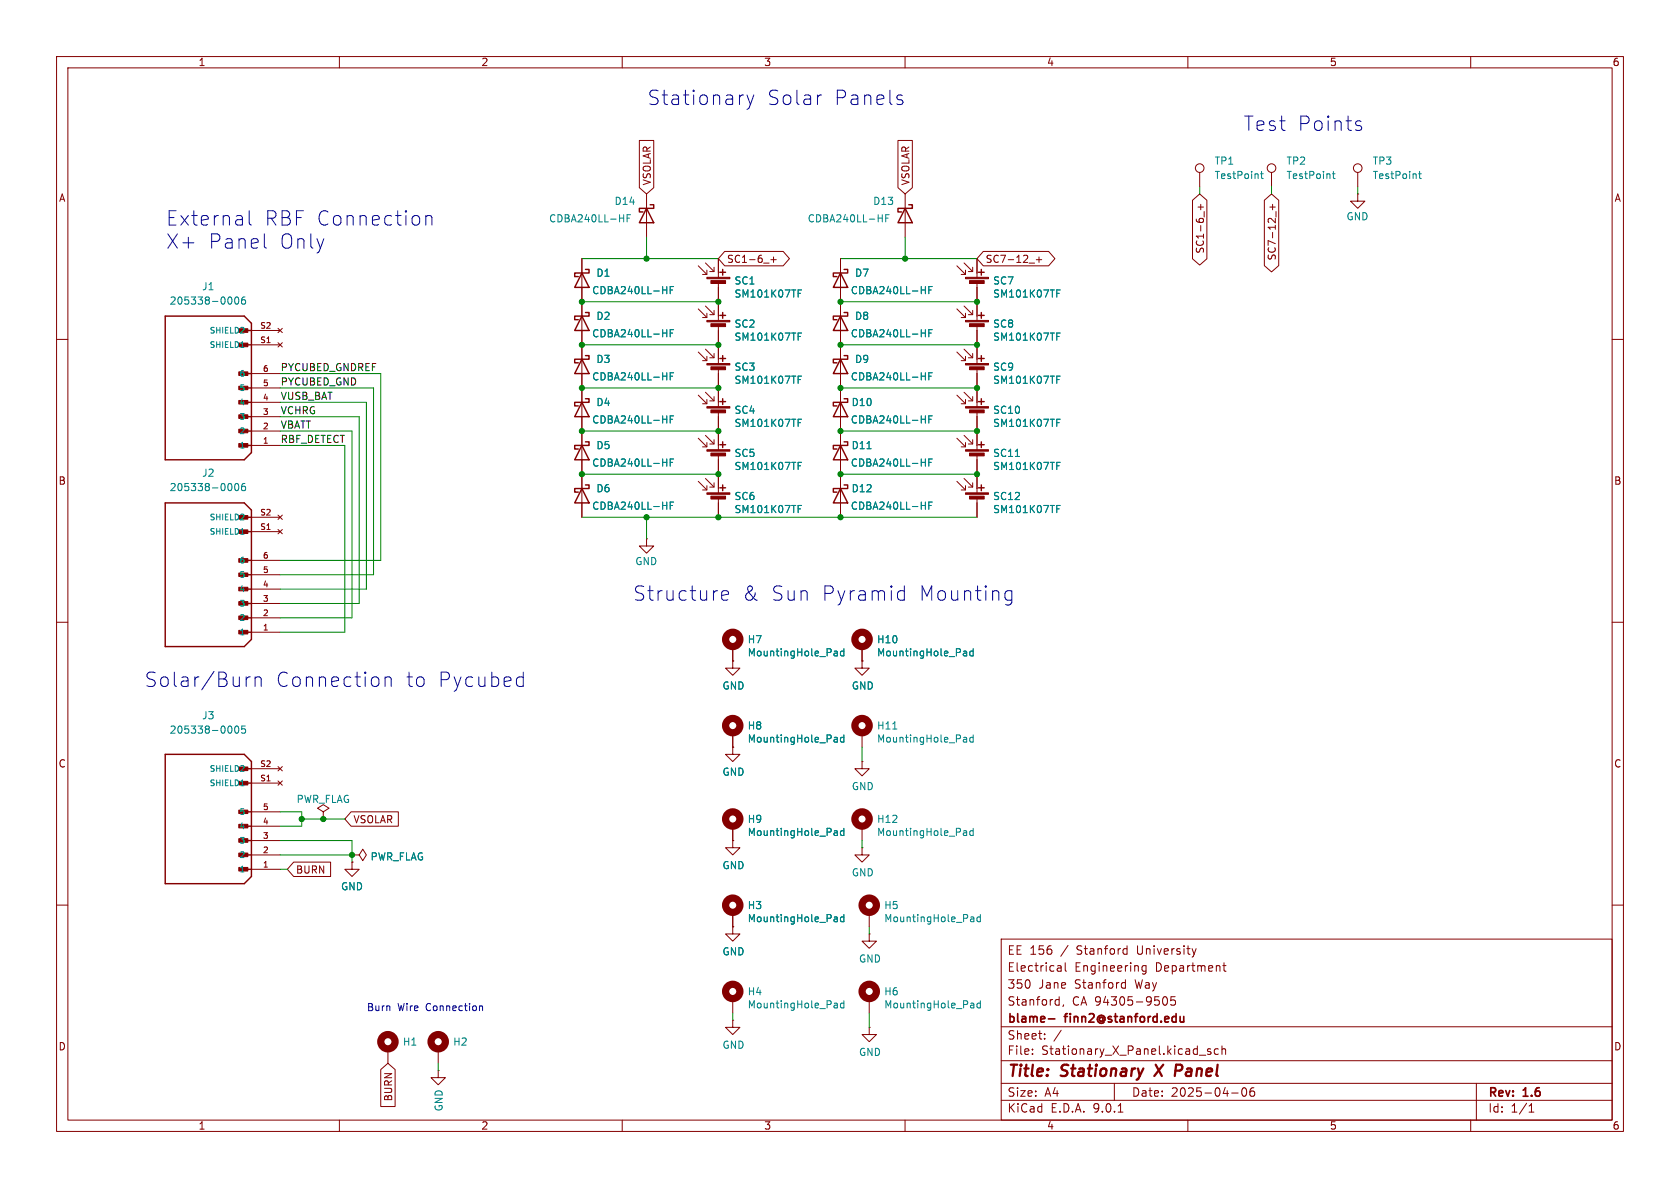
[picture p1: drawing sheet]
<svg xmlns="http://www.w3.org/2000/svg" width="297mm" height="210mm" viewBox="0 0 297 210" stroke-linecap="round" stroke-linejoin="round" font-family="sans-serif">
<path d="M0 0h297v210h-297z" fill="#fff" stroke="#fff" stroke-width=".18"/>
<g fill="none" stroke="#840000" stroke-width=".18">
<path d="M10 10h277v190h-277zM12 12h273v186h-273zM60 10v2M110 10v2M160 10v2M210 10v2M260 10v2M113 24.8h2.6v8.4l-1.3 1.1-1.3-1.1zM114.3 34.3v7.6M158.7 24.8h2.6v8.4l-1.3 1.1-1.3-1.1zM160 34.3v7.6M210.8 35.4l1.3-1.1 1.3 1.1v10.3l-1.3 1.2-1.3-1.2z"/>
<path d="M211.8 36.6h1M212.1 30.5v2.5M212.3 36.1v1M223.5 35.4l1.3-1.1 1.3 1.1v11.6l-1.3 1.1-1.3-1.1zM224.5 36.6h1M224.8 30.5v2.5M225 36.1v1M225.6 37.4v1M240 34.3v1.3h-1.2l1.2 1.2 1.3-1.2h-1.3M240 34.3h.1M240 30.5v2.5M44.4 58.4h5.1"/>
<path d="M49.1 58l.8 .8M49.9 58l-.8 .8M102.9 45.7v45.7M123.4 47l1.6 1.5M123.4 54.6l1.6 1.5M124.7 46.5l1.5 1.5M124.7 54.1l1.5 1.5M125 47.8v.7h-.8M125 55.4v.7h-.8M126.2 47.2v.8h-.7M126.2 54.9v.7h-.7M127 45.7v3.3"/>
<path d="M127 50v6.6M127 57.7v6.6M128.1 44.4h10.4l1.1 1.3-1.1 1.3h-10.4l-1.1-1.3zM136.3 45.9h.9M136.8 45.4v1M148.6 45.7v45.7M169.2 47l1.5 1.5M169.2 54.6l1.5 1.5M170.4 46.5l1.6 1.5M170.4 54.1l1.6 1.5M170.7 47.8v.7h-.8M170.7 55.4v.7h-.8"/>
<path d="M172 47.2v.8h-.8M172 54.9v.7h-.8M172.7 45.7v3.3M172.7 50v6.6M172.7 57.7v6.6M173.8 44.4h11.6l1.1 1.3-1.1 1.3h-11.6l-1.1-1.3zM181.9 46.5h1M183.2 45.9h1M183.7 45.4v1M10 60h2M44.4 78.7h5.1M44.4 76.2h5.1"/>
<path d="M44.4 73.7h5.1M44.4 71.1h5.1M44.4 68.6h5.1M44.4 66h5.1M44.4 61h5.1M49.1 60.6l.8 .7M49.9 60.6l-.8 .7M123.4 62.2l1.6 1.6M123.4 69.9l1.6 1.5M123.4 77.5l1.6 1.5M124.7 61.7l1.5 1.5M124.7 69.3l1.5 1.6"/>
<path d="M124.7 77l1.5 1.5M125 63v.8h-.8M125 70.6v.8h-.8M125 78.2v.8h-.8M126.2 62.5v.7h-.7M126.2 70.1v.8h-.7M126.2 77.7v.8h-.7M127 65.3v6.6M127 72.9v6.6M169.2 77.5l1.5 1.5M169.2 62.2l1.5 1.6M169.2 69.9l1.5 1.5"/>
<path d="M170.4 77l1.6 1.5M170.4 61.7l1.6 1.5M170.4 69.3l1.6 1.6M170.7 78.2v.8h-.8M170.7 63v.8h-.8M170.7 70.6v.8h-.8M172 77.7v.8h-.8M172 62.5v.7h-.8M172 70.1v.8h-.8M172.7 65.3v6.6M172.7 72.9v6.6M285 60h2"/>
<path d="M44.4 99.1h5.1M44.4 94h5.1M44.4 91.4h5.1M49.1 93.6l.8 .8M49.1 91.1l.8 .7M49.9 93.6l-.8 .8M49.9 91.1l-.8 .7M114.3 95.3v1.2h-1.3l1.3 1.3 1.3-1.3h-1.3M114.3 95.3h.1M123.4 85.1l1.6 1.5M124.7 84.6l1.5 1.5M125 85.9v.7h-.8"/>
<path d="M126.2 85.3v.8h-.7M127 80.5v6.6M127 88.1v3.3M169.2 85.1l1.5 1.5M170.4 84.6l1.6 1.5M170.7 85.9v.7h-.8M172 85.3v.8h-.8M172.7 80.5v6.6M172.7 88.1v3.3M10 110h2M44.4 111.8h5.1M44.4 109.2h5.1"/>
<path d="M44.4 106.7h5.1M44.4 104.1h5.1M44.4 101.6h5.1M129.5 116.8v1.3h1.3l-1.3 1.3-1.2-1.3h1.2M129.5 116.8h.1M129.5 114.3v2.5M152.4 116.8v1.3h1.3l-1.3 1.3-1.3-1.3h1.3M152.4 116.8h.1M152.4 114.3v2.5M285 110h2M44.4 138.4h5.1M44.4 135.9h5.1"/>
<path d="M49.1 138l.8 .8M49.1 135.5l.8 .8M49.9 138l-.8 .8M49.9 135.5l-.8 .8M129.5 132.1v1.3h1.3l-1.3 1.2-1.2-1.2h1.2M129.5 132.1h.1M129.5 129.5v2.6M152.4 134.6v1.3h1.3l-1.3 1.3-1.3-1.3h1.3M152.4 134.6h.1M152.4 129.5v2.6M44.4 153.7h5.1M44.4 151.1h5.1"/>
<path d="M44.4 148.6h5.1M44.4 146.1h5.1M44.4 143.5h5.1M51.9 152.4h6.5v2.5h-6.5l-1.1-1.2zM57.1 143.5l1.1-.6-1.1-.7-1 .7 1 .6v1.3M57.1 144.8h.1M62.1 143.5h8.3v2.6h-8.3l-1.1-1.3zM62.2 151.1h1.3l.6-1 .7 1-.7 1-.6-1M62.2 151.1h.1M62.2 152.4v1.3h-1.2l1.2 1.2 1.3-1.2h-1.3M62.2 152.4h.1M129.5 148.6v1.3h1.3l-1.3 1.2-1.2-1.2h1.2"/>
<path d="M129.5 148.6h.1M129.5 146.1v2.5M152.4 149.9v1.2h1.3l-1.3 1.3-1.3-1.3h1.3M152.4 149.9h.1M152.4 146.1v2.5M10 160h2M129.5 163.8v1.3h1.3l-1.3 1.3-1.2-1.3h1.2M129.5 163.8h.1M129.5 161.3v2.5M129.5 176.5v2.6M153.7 165.1v1.3h1.2l-1.2 1.2-1.3-1.2h1.3M153.7 165.1h.1"/>
<path d="M153.7 161.3v2.5M153.7 176.5v2.6M177 166h108v32h-108zM186.8 176.7l.4 .1M187 170.8h.5l.1 .9M187 171.6h.6M187.2 176.2v1.5M187.2 177.6l-.4 .1M187.6 171.1l-.6 .1M188 177.6l-.1 .3M188.3 170.2v1.3l.2 .2M198.5 173.7l.5 .1"/>
<path d="M198.8 167.7l.4 .1M199 173.2v1.5M199 174.6l-.5 .1M199.2 167.2v1.5M199.2 168.6l-.4 .1M202.6 170.8l-.4-.1-.3 .3v.4l.1 .2h.6M202.6 170.7v1.2l-.3 .3-.3-.1M205.7 176.3l.2-.1a.81 .81 0 0 1 .6 .6 .81 .81 0 0 1-.3 .8l-.2 .1a.81 .81 0 0 1-.3-1.4zM207.7 176.2h-.7v.7l.2-.1h.5l.1 .3-.1 .5-.2 .1-.5-.1M211.5 167.7l-.4 1M216.2 170.7h.5M216.4 170.2v1.3l.3 .2"/>
<path d="M285 160h2M60 198v2M67.3 189.1l1.3-1.1 1.3 1.1v6.5h-2.6zM68.6 185.4v2.6M77.5 189.2v1.3h1.2l-1.2 1.3-1.3-1.3h1.3M77.5 189.2h.1M77.5 185.4v2.6M110 198v2M129.5 180.3v1.3h1.3l-1.3 1.3-1.2-1.3h1.2M129.5 180.3h.1M153.7 181.6v1.3h1.2l-1.2 1.3-1.3-1.3h1.3M153.7 181.6h.1"/>
<path d="M160 198v2M177 194.5h108M177 191.5h108M177 187.5h108M177 181.5h108M182.5 186.3v.1M182.5 185.5v.1M184.7 183.6v.1M184.7 182.8v.1M187.6 182.1l-1.3 2M197 191.5v3M197.7 196.6h.8"/>
<path d="M210 198v2M212 186.5h1.2M214 185.5l-.3-.1-.2 .2v.2l.5 .2v.3h-.5M215.4 185.5l-.4-.1-.3 .3v.4l.1 .2h.6M216 185.5l.2-.1 .4 .1 .1 .9M216 184.9v1.5M217.7 193.2h1.2M219.7 192.4l.2-.1a.81 .81 0 0 1 .6 .6 .81 .81 0 0 1-.3 .8l-.2 .1a.81 .81 0 0 1-.3-1.4zM221.7 192.3a.59 .59 0 0 0-.7 .6v.6l.1 .2 .4 .1 .2-.1 .1-.5-.1-.3h-.5l-.2 .3M260 198v2M261 191.5v6.5M270.3 196.6h.9"/>
<path d="M270.3 195.5l.4-.4v1.5"/>
<circle cx="212.1" cy="29.7" r=".76"/>
<circle cx="224.8" cy="29.7" r=".76"/>
<circle cx="240" cy="29.7" r=".76"/>
</g>
<path d="M205.6 188.2l-1.5 2M207.9 188.2h.8M208.8 189.2l-1 .1" fill="none" stroke="#840000" stroke-width=".4"/>
<path d="M209.3 179.7v1M185.3 180.1h1.2M209.3 180.5l-.5 .2" fill="none" stroke="#840000" stroke-width=".3"/>
<g fill="none" stroke="#840000" stroke-width="1.3">
<circle cx="129.5" cy="113" r="1.27"/>
<circle cx="152.4" cy="113" r="1.27"/>
<circle cx="129.5" cy="128.3" r="1.27"/>
<circle cx="152.4" cy="128.3" r="1.27"/>
<circle cx="129.5" cy="144.8" r="1.27"/>
<circle cx="152.4" cy="144.8" r="1.27"/>
<circle cx="129.5" cy="175.3" r="1.27"/>
<circle cx="129.5" cy="160" r="1.27"/>
<circle cx="153.7" cy="160" r="1.27"/>
<circle cx="153.7" cy="175.3" r="1.27"/>
<circle cx="68.6" cy="184.1" r="1.27"/>
<circle cx="77.5" cy="184.1" r="1.27"/>
</g>
<g fill="none" stroke="#008484" stroke-width=".18">
<path d="M110.9 38.6h.4M111.5 38h-.6v1.2M156.6 38.6h.4M157.2 38h-.6v1.2M222.8 30.7h.5M223 30.3v1.1l.3 .2M235.5 30.7h.5M235.7 30.3v1.1l.3 .2M250.8 30.7h.5M251 30.3v1.1l.3 .2M40.8 52.6l.2 .4-.2 .7M41.6 52.6l.2-.1a.68 .68 0 0 1 .4 .6 .68 .68 0 0 1-.4 .7l-.2-.2-.1-.3z"/>
<path d="M43.3 52.5l-.4 .1a.86 .86 0 0 0 0 1.2l.5-.2v-.4l-.2-.2h-.3l-.2 .2M118.5 51.3h.4M118.5 58.9h.4M119.1 50.7h-.6v1.2M119.1 58.3h-.6v1.2M141.1 51.9h.4M141.1 51.3h.6M141.1 59.5h.4M141.1 58.9h.6M164.2 51.3h.4M164.2 58.9h.4M164.8 50.7h-.6v1.2"/>
<path d="M164.8 58.3h-.6v1.2M186.8 51.9h.4M186.8 51.3h.6M186.8 59.5h.4M186.8 58.9h.6M42.6 61.4h.5M118.5 74.1h.4M118.5 66.5h.4M119.1 73.5h-.6v1.3M119.1 65.9h-.6v1.3M141.1 74.1h.6M141.1 67.1h.4"/>
<path d="M141.1 66.5h.6M141.1 74.7h.4M153.3 79.3h.7M164.2 74.1h.4M164.2 66.5h.4M164.8 65.9h-.6v1.3M164.8 73.5h-.6v1.3M186.8 74.1h.6M186.8 67.1h.4M186.8 66.5h.6M186.8 74.7h.4M40.8 85.5l.2 .5-.2 .7"/>
<path d="M41.6 85.6l.2-.1a.68 .68 0 0 1 .4 .6 .68 .68 0 0 1-.4 .6l-.2-.1-.1-.3zM42.6 94.4h.5M43.3 85.5h-.4a.86 .86 0 0 0 0 1.2l.5-.1v-.4l-.2-.2h-.3l-.2 .2M118.5 89.4h.4M118.5 81.7h.4M119.1 88.8h-.6v1.2M119.1 81.1h-.6v1.3M141.1 89.4h.6M141.1 90h.4M141.1 82.3h.4M141.1 81.7h.6M164.2 89.4h.4"/>
<path d="M164.2 81.7h.4M164.8 81.1h-.6v1.3M164.8 88.8h-.6v1.2M179.5 80.7h.7M186.8 89.4h.6M186.8 90h.4M186.8 82.3h.4M186.8 81.7h.6M147.6 115.1l.4 .1v.7M148 115.9h-.4M148 115.4l-.4 .1M149.2 114.7v1.2"/>
<path d="M149.2 115.2l-.4-.1-.2 .2 .1 .6h.5M170.5 115.1l.3 .1 .1 .7M170.9 115.9h-.4M170.9 115.4l-.4 .1M172 115.2l-.3-.1-.3 .2 .2 .6h.4M172 114.7v1.2M40.8 128.4l.2 .4-.2 .8M41.6 128.5l.2-.2a.68 .68 0 0 1 .4 .7 .68 .68 0 0 1-.4 .6l-.2-.1-.1-.4zM42.6 138.9h.5M43.4 128.3h-.6l-.1 .6 .2-.1 .4 .1 .1 .2v.4l-.2 .1-.5-.1M147.6 130.3l.4 .1v.8M148 131.1l-.4 .1"/>
<path d="M148 130.6l-.4 .1M149.2 129.9v1.3M149.2 130.4l-.4-.1-.2 .3 .1 .5h.5M157.8 128.9h.8M170.5 130.3h.2l.2 .2v.7M170.9 131.1l-.4 .1M170.9 130.6l-.4 .1M172 129.9v1.3M172 130.4l-.3-.1-.3 .3 .2 .5h.4M147.6 146.8l.4 .1v.8M148 147.6l-.4 .1M148 147.2h-.4"/>
<path d="M149.2 146.4v1.3M149.2 146.9l-.4-.1-.2 .3 .1 .5h.5M170.5 146.8h.2l.2 .2v.7M170.9 147.6l-.4 .1M170.9 147.2h-.4M172 146.4v1.3M172 146.9l-.3-.1-.3 .3 .2 .5h.4M147.6 162.1l.4 .1v.7M147.6 177.3l.4 .1v.8M148 178.1l-.4 .1M148 177.6l-.4 .1M148 162.9h-.4"/>
<path d="M148 162.4l-.4 .1M149.2 177.4l-.4-.1-.2 .3 .1 .5h.5M149.2 161.7v1.2M149.2 176.9v1.3M149.2 162.2l-.4-.1-.2 .2 .1 .6h.5M171.7 177.3h.3l.2 .2v.7M171.7 162.1h.3l.2 .2v.6M172.2 178.1l-.5 .1M172.2 177.6l-.5 .1M172.2 162.9h-.5M172.2 162.4l-.5 .1M173.3 177.4l-.3-.1-.3 .3 .1 .5h.5"/>
<path d="M173.3 161.7v1.2M173.3 176.9v1.3M173.3 162.2l-.3-.1-.3 .2 .1 .6h.5"/>
</g>
<g fill="none" stroke="#840000" stroke-width=".25">
<path d="M114.3 36.8l1.3 2.6h-2.6zM114.9 36.2h.7v.6h-2.6v.7h.7M160 36.8l1.3 2.6h-2.6zM160.7 36.2h.6v.6h-2.6v.7h.7M29.2 55.9h14l1.2 1.3v22.8l-1.2 1.3h-14zM42.5 58.4h1.9M102.9 48.3l1.2 2.5h-2.5zM102.9 55.9l1.2 2.5h-2.5zM103.5 47.6h.6v.7h-2.5v.6h.6M103.5 55.2h.6v.7h-2.5v.6h.6M127.3 48.1h1M127.3 55.8h1"/>
<path d="M127.8 47.6v1M127.8 55.2v1.1M148.6 55.9l1.3 2.5h-2.6zM148.6 48.3l1.3 2.5h-2.6zM149.2 55.2h.7v.7h-2.6v.6h.7M149.2 47.6h.7v.7h-2.6v.6h.7M173 48.1h1M173 55.8h1M173.5 47.6v1M173.5 55.2v1.1M42.5 78.7h1.9M42.5 76.2h1.9"/>
<path d="M42.5 73.7h1.9M42.5 71.1h1.9M42.5 68.6h1.9M42.5 66h1.9M42.5 61h1.9M102.9 63.5l1.2 2.5h-2.5zM102.9 78.7l1.2 2.6h-2.5zM102.9 71.1l1.2 2.6h-2.5zM103.5 62.9h.6v.6h-2.5v.6h.6M103.5 78.1h.6v.6h-2.5v.7h.6M103.5 70.5h.6v.6h-2.5v.7h.6M127.3 63.4h1"/>
<path d="M127.3 71h1M127.3 78.6h1M127.8 62.9v1M127.8 70.5v1M127.8 78.1v1M148.6 71.1l1.3 2.6h-2.6zM148.6 63.5l1.3 2.5h-2.6zM148.6 78.7l1.3 2.6h-2.6zM149.2 70.5h.7v.6h-2.6v.7h.7M149.2 62.9h.7v.6h-2.6v.6h.7M149.2 78.1h.7v.6h-2.6v.7h.7M173 63.4h1"/>
<path d="M173 71h1M173 78.6h1M173.5 62.9v1M173.5 70.5v1M173.5 78.1v1M29.2 88.9h14l1.2 1.3v22.8l-1.2 1.3h-14zM42.5 99.1h1.9M42.5 94h1.9M42.5 91.4h1.9M102.9 86.4l1.2 2.5h-2.5zM103.5 85.7h.6v.7h-2.5v.6h.6M127.3 86.2h1"/>
<path d="M127.8 85.7v1M148.6 86.4l1.3 2.5h-2.6zM149.2 85.7h.7v.7h-2.6v.6h.7M173 86.2h1M173.5 85.7v1M42.5 111.8h1.9M42.5 109.2h1.9M42.5 106.7h1.9M42.5 104.1h1.9M42.5 101.6h1.9M29.2 133.4h14l1.2 1.2v20.3l-1.2 1.3h-14zM42.5 138.4h1.9"/>
<path d="M42.5 135.9h1.9M42.5 153.7h1.9M42.5 151.1h1.9M42.5 148.6h1.9M42.5 146.1h1.9M42.5 143.5h1.9"/>
</g>
<g fill="#840000" stroke="#840000" stroke-width=".18">
<path d="M125 49h4v.3h-4z"/>
<path d="M125.7 49.6h2.6v.5h-2.6z"/>
<path d="M125 56.6h4v.3h-4z"/>
<path d="M125.7 57.2h2.6v.5h-2.6z"/>
<path d="M125 64.3h4v.2h-4z"/>
<path d="M125.7 64.8h2.6v.6h-2.6z"/>
<path d="M125 71.9h4v.2h-4z"/>
<path d="M125.7 72.5h2.6v.5h-2.6z"/>
<path d="M125 87.1h4v.3h-4z"/>
<path d="M125.7 87.7h2.6v.5h-2.6z"/>
<path d="M125 79.5h4v.3h-4z"/>
<path d="M125.7 80.1h2.6v.5h-2.6z"/>
<path d="M42.2 78.4h1.6v.6h-1.6z"/>
<path d="M42.2 75.9h1.6v.6h-1.6z"/>
<path d="M42.2 73.3h1.6v.7h-1.6z"/>
<path d="M42.2 70.8h1.6v.6h-1.6z"/>
<path d="M42.2 68.3h1.6v.6h-1.6z"/>
<path d="M42.2 65.7h1.6v.7h-1.6z"/>
<path d="M42.2 60.7h1.6v.6h-1.6z"/>
<path d="M42.2 58.1h1.6v.7h-1.6z"/>
<path d="M170.7 79.5h4.1v.3h-4.1z"/>
<path d="M171.4 80.1h2.6v.5h-2.6z"/>
<path d="M170.7 64.3h4.1v.2h-4.1z"/>
<path d="M171.4 64.8h2.6v.6h-2.6z"/>
<path d="M170.7 71.9h4.1v.2h-4.1z"/>
<path d="M171.4 72.5h2.6v.5h-2.6z"/>
<path d="M170.7 87.1h4.1v.3h-4.1z"/>
<path d="M171.4 87.7h2.6v.5h-2.6z"/>
<path d="M42.2 153.3h1.6v.7h-1.6z"/>
<path d="M42.2 150.8h1.6v.6h-1.6z"/>
<path d="M42.2 148.3h1.6v.6h-1.6z"/>
<path d="M42.2 145.7h1.6v.7h-1.6z"/>
<path d="M42.2 143.2h1.6v.6h-1.6z"/>
<path d="M42.2 138.1h1.6v.7h-1.6z"/>
<path d="M42.2 135.6h1.6v.6h-1.6z"/>
<path d="M42.2 111.4h1.6v.7h-1.6z"/>
<path d="M42.2 108.9h1.6v.6h-1.6z"/>
<path d="M42.2 106.3h1.6v.7h-1.6z"/>
<path d="M42.2 103.8h1.6v.6h-1.6z"/>
<path d="M42.2 101.3h1.6v.6h-1.6z"/>
<path d="M42.2 98.8h1.6v.6h-1.6z"/>
<path d="M42.2 93.7h1.6v.6h-1.6z"/>
<path d="M42.2 91.1h1.6v.7h-1.6z"/>
<path d="M170.7 49h4.1v.3h-4.1z"/>
<path d="M171.4 49.6h2.6v.5h-2.6z"/>
<path d="M170.7 56.6h4.1v.3h-4.1z"/>
<path d="M171.4 57.2h2.6v.5h-2.6z"/>
</g>
<g fill="none" stroke="#008400" stroke-width=".18">
<path d="M212.1 33v1.3M224.8 33v1.3M240 33v1.3M102.9 45.7h24.1M102.9 53.3h24.1M114.3 41.9v3.8M148.6 45.7h24.1M148.6 53.3h24.1M160 41.9v3.8M49.5 76.2h12.7v33h-12.7M49.5 71.1h15.3v33h-15.3M49.5 68.6h16.5v33h-16.5"/>
<path d="M49.5 73.7h14v33h-14M49.5 78.7h11.5v33.1h-11.5M49.5 66h17.8v33.1h-17.8M102.9 61h24.1M102.9 68.6h24.1M102.9 76.2h24.1M148.6 61h24.1M148.6 68.6h24.1M148.6 76.2h24.1M102.9 83.8h24.1M102.9 91.4h69.8M114.3 91.4v3.9"/>
<path d="M148.6 83.8h24.1M152.4 132.1v2.5M49.5 151.1h12.7M49.5 143.5h3.8v2.6h-3.8M49.5 153.7h1.3M49.5 148.6h12.7v3.8M53.3 144.8h7.7M152.4 148.6v1.3M129.5 179.1v1.2M153.7 163.8v1.3M153.7 179.1v2.5M77.5 188v1.2"/>
</g>
<g fill="none" stroke="#0000c2" stroke-width=".18">
<path d="M131.2 16.8h.3M132.1 16.8l.6 1.7M132.7 18.5l-.3 .6-.3 .2M133.3 16.8l-.6 1.7M145.2 16.8l-.4 .1M158.9 16.8l.6 .1M158.9 17.6l.6 .2 .1 .3-.3 .4h-.5M44.1 37.3v2.1l.3 .4M75.3 38.1v1.7M75.3 38.3a.63 .63 0 0 1 1.1 .2v1.3M240 22.2l.6 .1 .1 .4-.3 .4h-.5M240 21.4l.6 .1"/>
<path d="M46.7 41.3v2.2l.4 .4M43.5 119.7v1.7M44.2 119.7a.65 .65 0 0 0-.7 .4M45.1 119.9a.63 .63 0 0 1 1.1 .1v1.4M45.1 119.7v1.7M68.1 119.9a.63 .63 0 0 1 1.1 .1v1.4M68.1 119.7v1.7M91.8 119.7l.7 .1M92.5 118.8v2.6M127.6 105.3l1.2-.3-.1-.5-.8-.1-.3 .4v.9l.1 .3 .2 .1 .8-.1M158.9 106l.3 .1 .7-.1M158.9 104.5l.3-.1 .7 .1"/>
<path d="M159.9 103.6v2.5M177.7 105.6l.4 .5 .8-.1M178.9 104.5l-.8-.1-.4 .5M178.9 104.4v2.1a.69 .69 0 0 1-1.1 .3M92.5 121.2l-.7 .2M84.8 177.9h.5v.8"/>
</g>
<g fill="#008400" stroke="#008400" stroke-width=".18">
<circle cx="114.3" cy="45.7" r=".46"/>
<circle cx="127" cy="53.3" r=".46"/>
<circle cx="127" cy="68.6" r=".46"/>
<circle cx="127" cy="61" r=".46"/>
<circle cx="148.6" cy="53.3" r=".46"/>
<circle cx="172.7" cy="53.3" r=".46"/>
<circle cx="148.6" cy="68.6" r=".46"/>
<circle cx="102.9" cy="83.8" r=".46"/>
<circle cx="102.9" cy="76.2" r=".46"/>
<circle cx="102.9" cy="68.6" r=".46"/>
<circle cx="102.9" cy="61" r=".46"/>
<circle cx="102.9" cy="53.3" r=".46"/>
<circle cx="57.1" cy="144.8" r=".46"/>
<circle cx="62.2" cy="151.1" r=".46"/>
<circle cx="53.3" cy="144.8" r=".46"/>
<circle cx="160" cy="45.7" r=".46"/>
<circle cx="148.6" cy="61" r=".46"/>
<circle cx="172.7" cy="68.6" r=".46"/>
<circle cx="172.7" cy="83.8" r=".46"/>
<circle cx="172.7" cy="76.2" r=".46"/>
<circle cx="172.7" cy="61" r=".46"/>
<circle cx="127" cy="76.2" r=".46"/>
<circle cx="127" cy="91.4" r=".46"/>
<circle cx="114.3" cy="91.4" r=".46"/>
<circle cx="127" cy="83.8" r=".46"/>
<circle cx="148.6" cy="91.4" r=".46"/>
<circle cx="148.6" cy="83.8" r=".46"/>
<circle cx="148.6" cy="76.2" r=".46"/>
</g>
<g font-size="3.5" fill="#0000c2">
<text x="114.3" y="18.8">Stationary</text>
<text x="135.4" y="18.8">Solar</text>
<text x="147.2" y="18.8">Panels</text>
<text x="219.7" y="23.4">Test</text>
<text x="229.2" y="23.4">Points</text>
<text x="29.2" y="40.1">External</text>
<text x="46.6" y="40.1">RBF Connection</text>
<text x="29.2" y="44.2">X+</text>
<text x="36.7" y="44.2">Panel</text>
<text x="49.2" y="44.2">Only</text>
<text x="111.8" y="106.4">Structure</text>
<text x="131.1" y="106.4">&amp;</text>
<text x="136.1" y="106.4">Sun</text>
<text x="145" y="106.4">Pyramid</text>
<text x="162.1" y="106.4">Mounting</text>
<text x="25.4" y="121.7">Solar/Burn</text>
<text x="48.6" y="121.7">Connection</text>
<text x="71.5" y="121.7">to</text>
<text x="77.1" y="121.7">Pycubed</text>
</g>
<g font-size="2.8" fill="#840000">
<text x="178" y="190.9">Title:</text>
<text x="187.7" y="190.9">Stationary</text>
<text x="205.1" y="190.9">X</text>
<text x="209.4" y="190.9">Panel</text>
</g>
<g font-size="2.1" fill="#840000">
<text x="178" y="172">Electrical</text>
<text x="178" y="169">EE 156</text>
<text x="187.6" y="169">/</text>
<text x="189.9" y="172">Engineering</text>
<text x="190.5" y="169">Stanford</text>
<text x="201.3" y="169">University</text>
<text x="204.3" y="172">Department</text>
<text x="178" y="178">Stanford,</text>
<text x="178" y="175">350</text>
<text x="183.6" y="175">Jane</text>
<text x="189.5" y="178">CA 94305-9505</text>
<text x="190" y="175">Stanford</text>
<text x="200.8" y="175">Way</text>
<text x="178" y="184">Sheet:</text>
<text x="178" y="181.2">blame-</text>
<text x="188.4" y="181.2">finn2@stanford.edu</text>
<text x="178" y="186.7">File:</text>
<text x="184.1" y="186.7">Stationary_X_Panel.kicad_sch</text>
<text x="178" y="196.9">KiCad</text>
<text x="178" y="194.1">Size:</text>
<text x="184.7" y="194.1">A4</text>
<text x="185.7" y="196.9">E.D.A.</text>
<text x="193.3" y="196.9">9.0.1</text>
<text x="200" y="194.1">Date:</text>
<text x="207" y="194.1">2025-04-06</text>
<text x="263" y="194.3">Rev:</text>
<text x="263" y="196.9">Id:</text>
<text x="267.1" y="196.9">1/1</text>
<text x="269.4" y="194.3">1.6</text>
</g>
<g font-size="1.8" fill="#840000">
<text x="35" y="11.9">1</text>
<text x="85" y="11.9">2</text>
<text x="135" y="11.9">3</text>
<text x="185" y="11.9">4</text>
<text x="235" y="11.9">5</text>
<text x="285" y="11.9">6</text>
<text x="10.3" y="35.9">A</text>
<text x="115.3" y="32.9" transform="rotate(-90 115.3 32.9)">VSOLAR</text>
<text x="161" y="32.9" transform="rotate(-90 161 32.9)">VSOLAR</text>
<text x="285.3" y="35.9">A</text>
<text x="128.4" y="46.7">SC1-6_+</text>
<text x="174.1" y="46.7">SC7-12_+</text>
<text x="213" y="44.9" transform="rotate(-90 213 44.9)">SC1-6_+</text>
<text x="225.7" y="46.1" transform="rotate(-90 225.7 46.1)">SC7-12_+</text>
<text x="10.3" y="85.9">B</text>
<text x="285.3" y="85.9">B</text>
<text x="10.3" y="135.9">C</text>
<text x="285.3" y="135.9">C</text>
<text x="62.4" y="145.7">VSOLAR</text>
<text x="52.2" y="154.6">BURN</text>
<text x="10.3" y="185.9">D</text>
<text x="285.3" y="185.9">D</text>
<text x="69.5" y="194.8" transform="rotate(-90 69.5 194.8)">BURN</text>
<text x="35" y="199.9">1</text>
<text x="85" y="199.9">2</text>
<text x="135" y="199.9">3</text>
<text x="185" y="199.9">4</text>
<text x="235" y="199.9">5</text>
<text x="285" y="199.9">6</text>
</g>
<g font-size="1.8" fill="#008484">
<text x="214.6" y="29.3">TP1</text>
<text x="227.3" y="29.3">TP2</text>
<text x="242.6" y="29.3">TP3</text>
<text x="214.6" y="31.9">TestPoint</text>
<text x="227.3" y="31.9">TestPoint</text>
<text x="242.6" y="31.9">TestPoint</text>
<text x="97" y="39.5">CDBA240LL-HF</text>
<text x="108.5" y="36.4">D14</text>
<text x="142.7" y="39.5">CDBA240LL-HF</text>
<text x="154.3" y="36.4">D13</text>
<text x="237.9" y="39.1">GND</text>
<text x="35.6" y="51.5">J1</text>
<text x="104.6" y="52.2">CDBA240LL-HF</text>
<text x="105.3" y="49.1">D1</text>
<text x="129.8" y="50.5">SC1</text>
<text x="129.8" y="52.8">SM101K07TF</text>
<text x="150.3" y="52.2">CDBA240LL-HF</text>
<text x="151.1" y="49.1">D7</text>
<text x="175.5" y="50.5">SC7</text>
<text x="175.5" y="52.8">SM101K07TF</text>
<text x="29.9" y="54.1">205338-0006</text>
<text x="104.6" y="59.8">CDBA240LL-HF</text>
<text x="105.3" y="56.7">D2</text>
<text x="129.8" y="58.1">SC2</text>
<text x="150.3" y="59.8">CDBA240LL-HF</text>
<text x="151.1" y="56.7">D8</text>
<text x="175.5" y="58.1">SC8</text>
<text x="105.3" y="64.4">D3</text>
<text x="129.8" y="60.4">SM101K07TF</text>
<text x="129.8" y="65.7">SC3</text>
<text x="151.1" y="64.4">D9</text>
<text x="175.5" y="65.7">SC9</text>
<text x="175.5" y="60.4">SM101K07TF</text>
<text x="104.6" y="67.4">CDBA240LL-HF</text>
<text x="105.3" y="72">D4</text>
<text x="129.8" y="68">SM101K07TF</text>
<text x="150.3" y="67.4">CDBA240LL-HF</text>
<text x="150.5" y="72">D10</text>
<text x="175.5" y="68">SM101K07TF</text>
<text x="104.6" y="75.1">CDBA240LL-HF</text>
<text x="129.8" y="73.4">SC4</text>
<text x="129.8" y="75.7">SM101K07TF</text>
<text x="150.3" y="75.1">CDBA240LL-HF</text>
<text x="175.5" y="73.4">SC10</text>
<text x="175.5" y="75.7">SM101K07TF</text>
<text x="104.6" y="82.7">CDBA240LL-HF</text>
<text x="105.3" y="79.6">D5</text>
<text x="129.8" y="81">SC5</text>
<text x="129.8" y="83.3">SM101K07TF</text>
<text x="150.3" y="82.7">CDBA240LL-HF</text>
<text x="150.5" y="79.6">D11</text>
<text x="175.5" y="81">SC11</text>
<text x="175.5" y="83.3">SM101K07TF</text>
<text x="29.9" y="87">205338-0006</text>
<text x="35.6" y="84.5">J2</text>
<text x="105.3" y="87.2">D6</text>
<text x="129.8" y="88.6">SC6</text>
<text x="150.5" y="87.2">D12</text>
<text x="175.5" y="88.6">SC12</text>
<text x="104.6" y="90.3">CDBA240LL-HF</text>
<text x="129.8" y="90.9">SM101K07TF</text>
<text x="150.3" y="90.3">CDBA240LL-HF</text>
<text x="175.5" y="90.9">SM101K07TF</text>
<text x="112.2" y="100.1">GND</text>
<text x="132.1" y="113.9">H7</text>
<text x="154.9" y="113.9">H10</text>
<text x="132.1" y="116.2">MountingHole_Pad</text>
<text x="154.9" y="116.2">MountingHole_Pad</text>
<text x="127.6" y="122.1">GND</text>
<text x="150.5" y="122.1">GND</text>
<text x="29.9" y="129.9">205338-0005</text>
<text x="35.6" y="127.4">J3</text>
<text x="132.1" y="129.2">H8</text>
<text x="132.1" y="131.5">MountingHole_Pad</text>
<text x="154.9" y="129.2">H11</text>
<text x="154.9" y="131.5">MountingHole_Pad</text>
<text x="127.6" y="137.3">GND</text>
<text x="52.3" y="142.1">PWR_FLAG</text>
<text x="150.5" y="139.9">GND</text>
<text x="132.1" y="145.7">H9</text>
<text x="132.1" y="148">MountingHole_Pad</text>
<text x="154.9" y="145.7">H12</text>
<text x="154.9" y="148">MountingHole_Pad</text>
<text x="65.4" y="152.3">PWR_FLAG</text>
<text x="127.6" y="153.8">GND</text>
<text x="150.5" y="155.1">GND</text>
<text x="60.2" y="157.6">GND</text>
<text x="132.1" y="160.9">H3</text>
<text x="156.2" y="160.9">H5</text>
<text x="132.1" y="163.2">MountingHole_Pad</text>
<text x="156.2" y="163.2">MountingHole_Pad</text>
<text x="127.6" y="169.1">GND</text>
<text x="151.8" y="170.4">GND</text>
<text x="132.1" y="176.1">H4</text>
<text x="132.1" y="178.5">MountingHole_Pad</text>
<text x="156.2" y="176.1">H6</text>
<text x="156.2" y="178.5">MountingHole_Pad</text>
<text x="71.1" y="185">H1</text>
<text x="80" y="185">H2</text>
<text x="127.6" y="185.6">GND</text>
<text x="151.8" y="186.9">GND</text>
<text x="78.5" y="196.6" transform="rotate(-90 78.5 196.6)">GND</text>
</g>
<g font-size="1.8">
<text x="49.5" y="65.7">PYCUBED_GNDREF</text>
<text x="49.5" y="70.8">VUSB_BAT</text>
<text x="49.5" y="68.2">PYCUBED_GND</text>
<text x="49.5" y="75.9">VBATT</text>
<text x="49.5" y="73.3">VCHRG</text>
<text x="49.5" y="78.4">RBF_DETECT</text>
</g>
<g font-size="1.8" fill="#0000c2">
<text x="64.8" y="178.8">Burn</text>
<text x="70.3" y="178.8">Wire</text>
<text x="75.4" y="178.8">Connection</text>
</g>
<g font-size="1.4" fill="#008484">
<text x="36.9" y="59.2">SHIELD2</text>
<text x="36.9" y="61.7">SHIELD1</text>
<text x="42.2" y="71.9">4</text>
<text x="42.2" y="69.3">5</text>
<text x="42.2" y="66.8">6</text>
<text x="42.2" y="76.9">2</text>
<text x="42.2" y="74.4">3</text>
<text x="42.2" y="79.5">1</text>
<text x="36.9" y="94.7">SHIELD1</text>
<text x="36.9" y="92.2">SHIELD2</text>
<text x="42.2" y="99.8">6</text>
<text x="42.2" y="107.4">3</text>
<text x="42.2" y="104.9">4</text>
<text x="42.2" y="102.3">5</text>
<text x="42.2" y="112.5">1</text>
<text x="42.2" y="110">2</text>
<text x="36.9" y="136.6">SHIELD2</text>
<text x="36.9" y="139.2">SHIELD1</text>
<text x="42.2" y="149.3">3</text>
<text x="42.2" y="146.8">4</text>
<text x="42.2" y="144.2">5</text>
<text x="42.2" y="154.4">1</text>
<text x="42.2" y="151.9">2</text>
</g>
<g font-size="1.4" fill="#840000">
<text x="45.9" y="58.2">S2</text>
<text x="45.9" y="60.7">S1</text>
<text x="46.4" y="65.8">6</text>
<text x="46.4" y="70.9">4</text>
<text x="46.4" y="68.3">5</text>
<text x="46.4" y="75.9">2</text>
<text x="46.4" y="73.4">3</text>
<text x="46.4" y="78.5">1</text>
<text x="45.9" y="93.7">S1</text>
<text x="45.9" y="91.2">S2</text>
<text x="46.4" y="101.3">5</text>
<text x="46.4" y="98.8">6</text>
<text x="46.4" y="106.4">3</text>
<text x="46.4" y="103.9">4</text>
<text x="46.4" y="111.5">1</text>
<text x="46.4" y="109">2</text>
<text x="45.9" y="135.6">S2</text>
<text x="45.9" y="138.2">S1</text>
<text x="46.4" y="143.3">5</text>
<text x="46.4" y="148.3">3</text>
<text x="46.4" y="145.8">4</text>
<text x="46.4" y="153.4">1</text>
<text x="46.4" y="150.9">2</text>
</g>
</svg>
